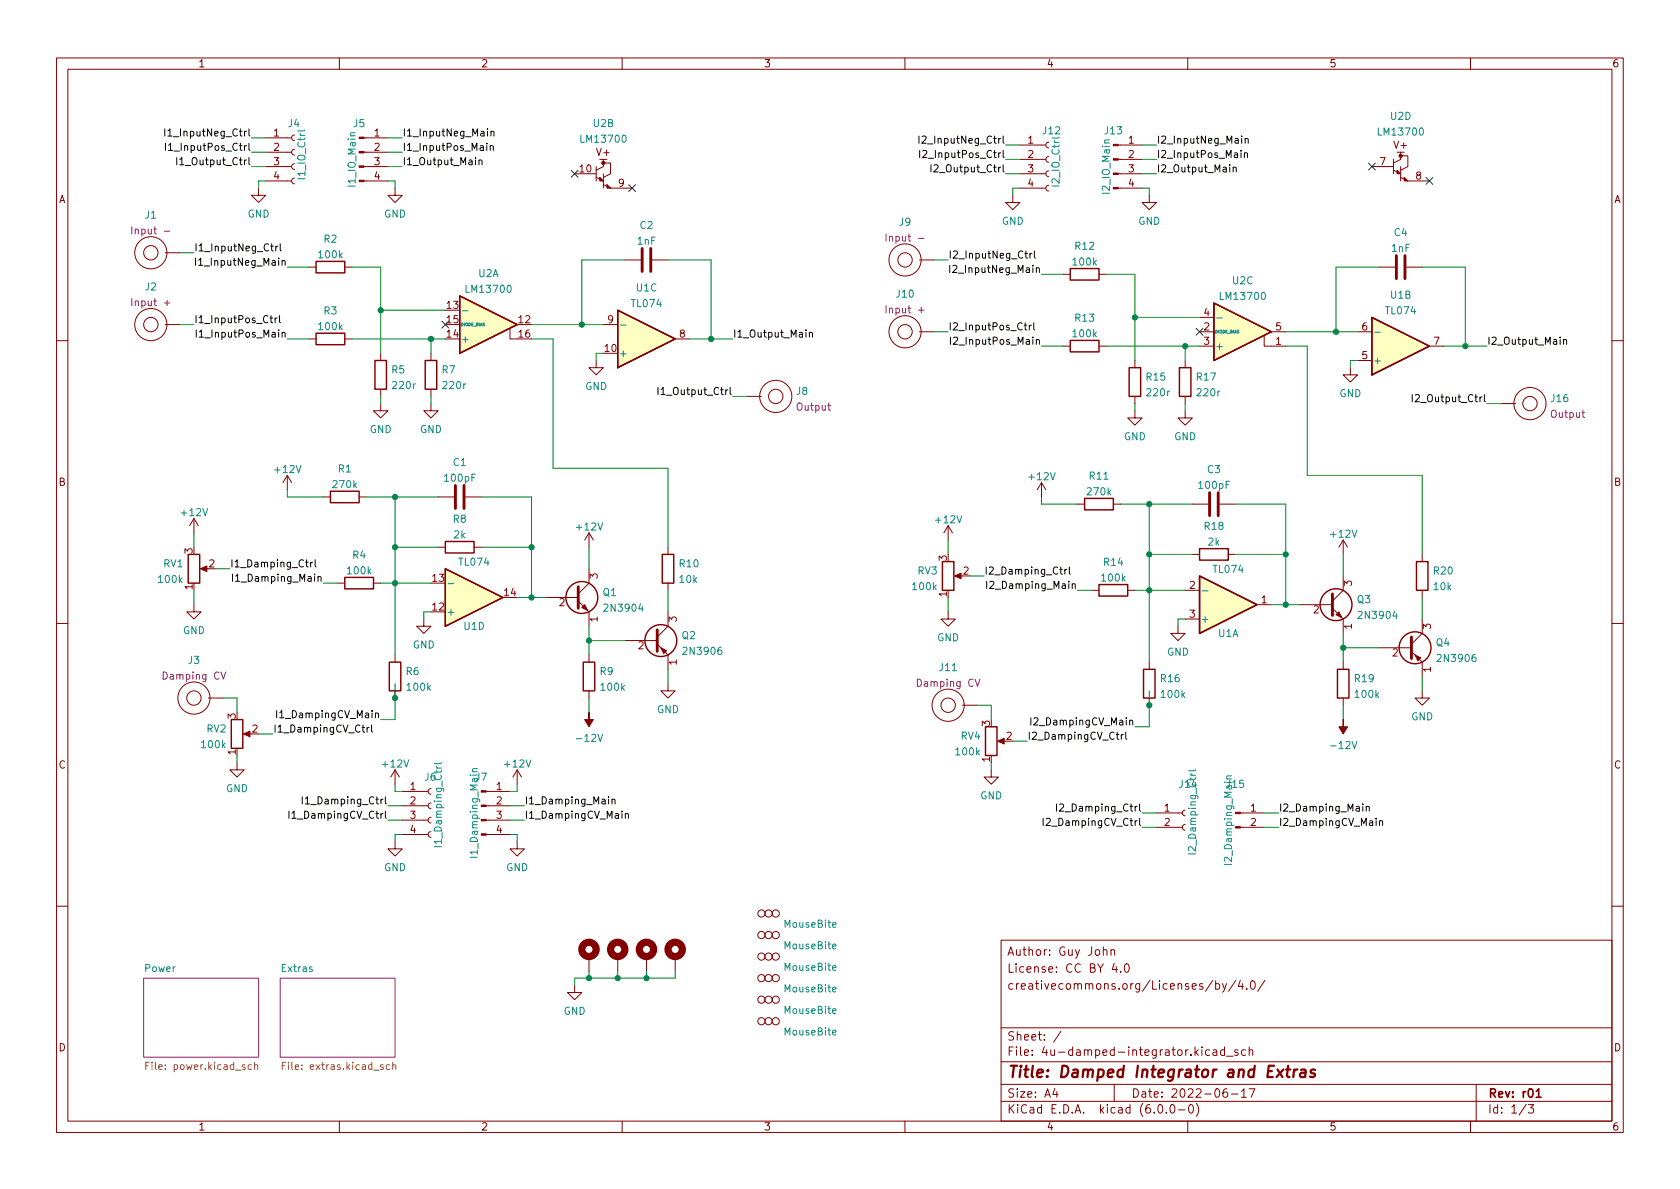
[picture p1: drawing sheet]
<svg xmlns="http://www.w3.org/2000/svg" width="297mm" height="210mm" viewBox="0 0 297 210" stroke-linecap="round" stroke-linejoin="round" font-family="sans-serif">
<g fill="none" stroke="#840000" stroke-width=".18">
<path d="M10 10.2h277v190.1h-277zM12 12.2h273v186.1h-273zM60 10.2v2M110 10.2v2M160 10.2v2M210 10.2v2M260 10.2v2M45.7 33.3v1.2h1.3l-1.3 1.3-1.3-1.3h1.3M47 26.9h4.6M47 29.5h4.6M47 32h4.6M47 24.4h4.6"/>
<path d="M52.1 31.5l-.4 .1-.1 .4 .1 .4 .4 .1M52.1 29l-.4 .1-.1 .4 .1 .3 .4 .2M52.1 26.4l-.4 .2-.1 .3 .1 .4 .4 .1M52.1 23.9l-.4 .1-.1 .4 .1 .3 .4 .2M64.4 26.9h4.2M64.4 29.5h4.2M64.4 32h4.2M64.4 24.4h4.2M69.8 33.3v1.2h1.3l-1.3 1.3-1.2-1.3h1.2M101.6 30.7h3.8M105.4 31.4l1.3 .6M105.4 29.5v2.5"/>
<path d="M106 28.2h1.3M106.7 28.2v1.3l-1.3 .6M106.7 28.8h1.2v1.9l-1.2 .7M106.7 32.6l1.2 .7h3.9M106.7 30.7v2.6M179.1 34.5v1.3h1.2l-1.2 1.3-1.3-1.3h1.3M180.3 33.3h4.6M180.3 30.7h4.6M180.3 28.2h4.6M180.3 25.6h4.6M185.4 32.8l-.3 .1-.2 .4 .2 .3 .3 .2M185.4 30.2l-.3 .2-.2 .3 .2 .4 .3 .1"/>
<path d="M185.4 27.7l-.3 .1-.2 .4 .2 .3 .3 .2M185.4 25.1l-.3 .2-.2 .3 .2 .4 .3 .2M197.7 33.3h4.2M197.7 30.7h4.2M197.7 28.2h4.2M197.7 25.6h4.2M203.2 34.5v1.3h1.3l-1.3 1.3-1.3-1.3h1.3M242.6 29.5h3.8M246.4 30.1l1.2 .6M246.4 28.2v2.5M247 26.9h1.3M247.6 26.9v1.3l-1.2 .6"/>
<path d="M247.6 27.6h1.3v1.9l-1.3 .6M247.6 31.4l1.3 .6h3.8M247.6 29.5v2.5M29.2 57.4h2.5M29.2 44.7h2.5M54.6 47.2h1.3M54.6 59.9h1.3M61 47.2h1.2M61 59.9h1.2M90.2 58v1.9h1.2M106.7 57.4h2.5M110.5 46h2.8"/>
<path d="M115.3 46h2.8M119.4 59.9h2.5M162.6 58.7h2.5M162.6 46h2.5M188 48.5h1.2M194.3 48.5h1.3M212.1 58.7h2.5M212.1 56.1h2.5M223.5 59.3v1.9h3.8M224.8 58.7h2.5M240 58.7h2.6M243.8 47.2h2.8"/>
<path d="M248.7 47.2h2.8M10 60.2h2M67.3 71.4v1.2h1.3l-1.3 1.3-1.3-1.3h1.3M67.3 62.5v1.2M67.3 68.8v1.3M76.2 71.4v1.2h1.3l-1.3 1.3-1.3-1.3h1.3M76.2 62.5v1.2M76.2 68.8v1.3M105.4 63.7v1.3h1.3l-1.3 1.3-1.3-1.3h1.3M132.1 70.1h2.5M188 61.2h1.2M194.3 61.2h1.3"/>
<path d="M200.7 72.6v1.3h1.2l-1.2 1.3-1.3-1.3h1.3M200.7 63.7v1.3M200.7 70.1v1.3M209.5 72.6v1.3h1.3l-1.3 1.3-1.2-1.3h1.2M209.5 63.7v1.3M209.5 70.1v1.3M212.1 61.2h2.5M238.8 65v1.3h1.2l-1.2 1.3-1.3-1.3h1.3M240 63.7h2.6M252.7 61.2h2.6M265.4 71.4h2.6M285 60.2h2"/>
<path d="M34.3 91.7l-.8 1.3M34.3 91.7v2.5M34.3 91.7l.8 1.3M50.8 84.1l-.8 1.2M50.8 84.1v2.5M50.8 84.1l.8 1.2M57.1 87.9h1.3M63.5 87.9h1.3M77.5 87.9h2.8M77.5 96.8h1.2M82.3 87.9h2.8M83.8 96.8h1.3"/>
<path d="M104.1 94.2v2.6M104.1 94.2l-.7 1.3M104.1 94.2l.8 1.3M118.1 96.8v1.2M167.6 93l-.7 1.2M167.6 93v2.5M167.6 93l.8 1.2M184.1 85.3l-.7 1.3M184.1 85.3v2.6M184.1 85.3l.8 1.3M190.5 89.1h1.3M196.8 89.1h1.3"/>
<path d="M210.8 89.1h2.8M210.8 98h1.3M215.6 89.1h2.8M217.2 98h1.2M237.5 95.5l-.8 1.3M237.5 95.5v2.5M237.5 95.5l.8 1.3M251.5 98v1.3M10 110.2h2M34.3 106.9v1.3h1.3l-1.3 1.3-1.3-1.3h1.3M35.8 100.6h1M59.7 103.1h1.3"/>
<path d="M66 103.1h1.3M69.8 115.8v1.3M74.9 109.5v1.2h1.3l-1.3 1.3-1.2-1.3h1.2M96.5 105.7h5.7M102.2 106.3l1.9 1.9v2.5M104.1 100.6v2.5l-1.9 1.9M104.1 115.8v1.3M110.5 113.3h5.7M116.2 113.9l1.9 1.9v2.6M118.1 108.2v2.5l-1.9 1.9M118.1 103.1v1.3M167.6 108.2v1.3h1.3l-1.3 1.2-1.2-1.2h1.2"/>
<path d="M169.2 101.8h1M193 104.4h1.3M199.4 104.4h1.3M203.2 117.1v1.3M208.3 110.7v1.3h1.2l-1.2 1.3-1.3-1.3h1.3M209.5 104.4h2.6M209.5 109.5h2.6M222.2 106.9h2.6M229.9 106.9h5.7M235.6 107.6l1.9 1.9v2.5M237.5 101.8v2.6l-1.9 1.9M237.5 117.1v1.3"/>
<path d="M243.8 114.5h5.8M249.6 115.2l1.9 1.9v2.5M251.5 104.4v1.3M251.5 109.5v2.5l-1.9 1.9M285 110.2h2M36.8 123.4h2.6M41.9 134.9v1.2h1.3l-1.3 1.3-1.3-1.3h1.3M43.4 129.8h1M69.8 122.2v1.2M69.8 136.1v2.6M69.8 136.1l-.7 1.3M69.8 136.1l.8 1.3"/>
<path d="M71.1 139.9h4.6M76.2 139.4l-.4 .2-.1 .3 .1 .4 .4 .2M86 139.9h4.2M91.4 136.1l-.7 1.3M91.4 136.1v2.6M91.4 136.1l.8 1.3M104.1 122.2v1.2M118.1 120.9v1.3h1.3l-1.3 1.2-1.3-1.2h1.3M170.2 124.7h2.5M175.3 136.1v1.3h1.2l-1.2 1.3-1.3-1.3h1.3M176.8 131.1h1M203.2 123.4v1.3"/>
<path d="M237.5 123.4v1.3M251.5 122.2v1.2h1.2l-1.2 1.3-1.3-1.3h1.3M69.8 148.8v1.3h1.3l-1.3 1.3-1.2-1.3h1.2M71.1 147.6h4.6M71.1 145h4.6M71.1 142.5h4.6M76.2 147.1l-.4 .1-.1 .4 .1 .3 .4 .2M76.2 144.5l-.4 .2-.1 .3 .1 .4 .4 .1M76.2 142l-.4 .1-.1 .4 .1 .3 .4 .2M86 147.6h4.2M86 145h4.2M86 142.5h4.2"/>
<path d="M91.4 148.8v1.3h1.3l-1.3 1.3-1.2-1.3h1.2M204.5 146.3h4.5M204.5 143.8h4.5M209.5 145.8l-.3 .1-.2 .4 .2 .4 .3 .1M209.5 143.3l-.3 .1-.2 .4 .2 .3 .3 .2M219.3 146.3h4.2M219.3 143.8h4.2M10 160.2h2M101.6 174.2v1.3h1.3l-1.3 1.3-1.3-1.3h1.3M104.1 169.2v2.5M109.2 169.2v2.5M114.3 169.2v2.5"/>
<path d="M119.4 169.2v2.5M177 166.3h108v32h-108zM195.1 168.1l.2-.2 .3 .1 .1 .9M195.1 167.4v1.5M196.4 168.1l.2-.2 .4 .1 .1 .9M196.4 167.9v1M197 170.4l-.4 1h1M197.4 170.9v1M198.1 171.8v.1M198.9 170.6l.2-.2a.81 .81 0 0 1 .6 .7 .81 .81 0 0 1-.3 .8h-.1a.81 .81 0 0 1-.4-1.3zM214.4 173.4l-1.3 1.9M214.9 174l.5-.1 .2 .3v.4l-.1 .3h-.6"/>
<path d="M214.9 173.4v1.5M216.1 173.9l.4 1M216.9 173.9l-.5 1.4-.3 .1M218.5 173.4l-1.3 1.9M219.3 173.4l-.4 1h1M219.6 173.9v1M220.4 174.8v.1M221.2 173.6l.2-.2a.81 .81 0 0 1 .6 .7 .81 .81 0 0 1-.3 .8h-.1a.81 .81 0 0 1-.4-1.3zM223.6 173.4l-1.2 1.9M285 160.2h2M60 198.3v2M110 198.3v2"/>
<path d="M160 198.3v2M177 194.8h108M177 191.8h108M177 187.8h108M177 181.8h108M186.5 192.5l-.4 1h1M186.9 193v1M187.6 182.4l-1.3 1.9M197 191.8v3M204.9 195.4l.2-.1a.81 .81 0 0 1 .6 .7 .81 .81 0 0 1-.3 .8h-.2a.81 .81 0 0 1-.6-.6 .81 .81 0 0 1 .3-.8zM206.2 196.7v.1M207.1 195.4l.1-.1a.81 .81 0 0 1 .6 .7 .81 .81 0 0 1-.3 .8h-.1a.81 .81 0 0 1-.6-.6 .81 .81 0 0 1 .3-.8z"/>
<path d="M208.4 196.3h1.1M210 198.3v2M210.4 195.4l.1-.1a.81 .81 0 0 1 .6 .7 .81 .81 0 0 1-.3 .8h-.2a.81 .81 0 0 1-.5-.6 .81 .81 0 0 1 .3-.8zM211.5 195.1a1.72 1.72 0 0 1 0 2.3M213.9 185.7l-.5-.1-.3 .3v.4l.2 .3h.6M214.5 185.7h.6v.9M215.1 186l-.5 .1a.29 .29 0 0 0-.2 .2 .29 .29 0 0 0 .2 .3h.5M216.5 185.7l-.4-.1-.3 .3v.4l.1 .3h.6M216.5 185.1v1.5M216.9 186.8h1.1M216.9 192.5a.59 .59 0 0 0-.7 .7v.5l.2 .3h.4l.2-.1 .1-.5-.2-.2-.4-.1-.3 .3M217.7 193.5h1.2"/>
<path d="M218.9 185.7l-.4-.1-.2 .2 .1 .3 .5 .1v.4h-.6M219.5 193l.4-.5v1.5M219.5 194h.9M220.2 185.7l-.4-.1-.3 .3v.4l.1 .3h.6M220.9 192.5h1l-.7 1.5M220.9 185.8l.2-.2 .3 .1 .1 .9M220.9 185.1v1.5M260 198.3v2M261 191.8v6.5M269.9 195.3l-1.3 1.9M270.2 195.3h1l-.6 .6 .5 .1v.7l-.2 .1h-.5l-.2-.1"/>
<circle cx="26.7" cy="44.7" r="2.84"/>
<circle cx="26.7" cy="57.4" r="2.84"/>
<circle cx="26.7" cy="44.7" r="1.27"/>
<circle cx="26.7" cy="57.4" r="1.27"/>
<circle cx="160" cy="46" r="2.84"/>
<circle cx="160" cy="58.7" r="2.84"/>
<circle cx="160" cy="46" r="1.27"/>
<circle cx="160" cy="58.7" r="1.27"/>
<circle cx="137.2" cy="70.1" r="2.84"/>
<circle cx="137.2" cy="70.1" r="1.27"/>
<circle cx="270.5" cy="71.4" r="2.84"/>
<circle cx="270.5" cy="71.4" r="1.27"/>
<circle cx="34.3" cy="123.4" r="2.84"/>
<circle cx="34.3" cy="123.4" r="1.27"/>
<circle cx="167.6" cy="124.7" r="2.84"/>
<circle cx="167.6" cy="124.7" r="1.27"/>
<circle cx="134.6" cy="161.5" r=".63"/>
<circle cx="134.6" cy="165.3" r=".63"/>
<circle cx="134.6" cy="173" r=".63"/>
<circle cx="134.6" cy="176.8" r=".63"/>
<circle cx="134.6" cy="169.2" r=".63"/>
<circle cx="135.9" cy="161.5" r=".63"/>
<circle cx="135.9" cy="173" r=".63"/>
<circle cx="135.9" cy="169.2" r=".63"/>
<circle cx="135.9" cy="176.8" r=".63"/>
<circle cx="135.9" cy="165.3" r=".63"/>
<circle cx="137.2" cy="161.5" r=".63"/>
<circle cx="137.2" cy="169.2" r=".63"/>
<circle cx="137.2" cy="173" r=".63"/>
<circle cx="137.2" cy="165.3" r=".63"/>
<circle cx="137.2" cy="176.8" r=".63"/>
<circle cx="134.6" cy="180.6" r=".63"/>
<circle cx="135.9" cy="180.6" r=".63"/>
<circle cx="137.2" cy="180.6" r=".63"/>
</g>
<path d="M271.6 193l.5-.5v1.5M271.6 194h.9" fill="none" stroke="#840000" stroke-width=".3"/>
<path d="M225.9 189.1l.9 1.4M226.9 189.1l-1.2 1.4M227.4 189.1h.8M227.8 188.5l-.3 1.7 .1 .2 .4 .1M228.8 189.1l-.1 1.4M229.4 189.1l-.4 .1-.2 .3M230 189.2l.3-.1 .5 .1v1.3M230.9 189.6l-.7 .1a.4 .4 0 0 0-.4 .3 .4 .4 0 0 0 .3 .5l.7-.1M232.5 189.2a.49 .49 0 0 0-.8 .3l.1 .2 .6 .2 .1 .2-.1 .3-.2 .1-.6-.1" fill="none" stroke="#840000" stroke-width=".4"/>
<g fill="#fff" stroke="#fff" stroke-width=".18">
<path d="M25.4 173h20.3v13.9h-20.3z"/>
<path d="M49.5 173h20.3v13.9h-20.3z"/>
</g>
<path d="M23.3 40.1v1.3M29.1 53.6h.9M29.1 40.9h.9M156.7 41.4v1.2M162.4 42.1h1M162.4 54.8h1M279.7 73h.5M279.9 72.5v1.1l.3 .2M39.1 118.8l.4 1.3 .4-1.3M172.4 120.1l.4 1.3 .5-1.3M25.4 173h20.3v13.9h-20.3zM49.5 173h20.3v13.9h-20.3z" fill="none" stroke="#840084" stroke-width=".18"/>
<path d="M25.8 188.5h.4M26.4 187.8h-.6v1.3M44.5 188.3h-.4l-.2 .2 .1 .6h.5M45 188.4l.2-.1h.3l.1 .8M45 187.8v1.3M49.9 188.5h.4M50.5 187.8h-.6v1.3M68.9 188.3h-.4l-.2 .2 .1 .6h.5M69.4 188.4l.2-.1h.3l.1 .8M69.4 187.8v1.3" fill="none" stroke="#848400" stroke-width=".18"/>
<g fill="#840000" stroke="#840000" stroke-width=".18">
<path d="M35.4 100.6l1.2-.5v1z"/>
<path d="M247 30.1l.6 .6h-.6z"/>
<path d="M248.3 31.4l.6 .6h-.6z"/>
<path d="M102.9 107.4l.5-.5 .5 1z"/>
<path d="M104.1 126v1.2h.8l-.8 1.3-.7-1.3h.7z"/>
<path d="M176.4 131.1l1.1-.5v1z"/>
<path d="M116.8 114.5l1.1 .6-.6 .5z"/>
<path d="M106 31.4l.7 .6h-.7z"/>
<path d="M107.3 32.6l.6 .7h-.6z"/>
<path d="M196.8 33.1h.9v.3h-.9z"/>
<path d="M196.8 30.6h.9v.3h-.9z"/>
<path d="M196.8 28.1h.9v.2h-.9z"/>
<path d="M196.8 25.5h.9v.3h-.9z"/>
<path d="M168.8 101.8l1.1-.5v1.1z"/>
<path d="M236.2 108.7l.5-.5 .5 1z"/>
<path d="M63.5 31.9h.9v.2h-.9z"/>
<path d="M63.5 29.3h.9v.3h-.9z"/>
<path d="M63.5 26.8h.9v.2h-.9z"/>
<path d="M63.5 24.3h.9v.2h-.9z"/>
<path d="M237.5 127.2v1.3h.8l-.8 1.3-.8-1.3h.8z"/>
<path d="M250.2 115.8l1 .5-.5 .5z"/>
<path d="M85.1 147.4h.9v.3h-.9z"/>
<path d="M85.1 144.9h.9v.3h-.9z"/>
<path d="M85.1 142.4h.9v.2h-.9z"/>
<path d="M85.1 139.8h.9v.3h-.9z"/>
<path d="M43.1 129.8l1.1-.5v1z"/>
<path d="M218.4 146.2h.9v.2h-.9z"/>
<path d="M218.4 143.6h.9v.3h-.9z"/>
</g>
<g fill="none" stroke="#840000" stroke-width=".25">
<path d="M55.9 58.9h5.1v2.1h-5.1zM55.9 46.2h5.1v2.1h-5.1zM81.3 52.3l10.1 5.1-10.1 5.1zM109.2 54.9l10.2 5-10.2 5.1zM189.2 47.5h5.1v2h-5.1zM214.6 53.6l10.2 5.1-10.2 5zM242.6 56.1l10.1 5.1-10.1 5.1zM66.3 63.7h2v5.1h-2zM75.2 63.7h2v5.1h-2zM189.2 60.2h5.1v2h-5.1zM199.6 65h2.1v5.1h-2.1zM208.5 65h2.1v5.1h-2.1z"/>
<path d="M33.3 98h2v5.1h-2zM58.4 86.9h5.1v2h-5.1zM78.7 95.8h5.1v2h-5.1zM117.1 98h2v5.1h-2zM166.6 99.3h2.1v5.1h-2.1zM191.8 88.1h5v2.1h-5zM212.1 97h5.1v2.1h-5.1zM250.4 99.3h2.1v5.1h-2.1zM61 102.1h5v2h-5zM68.8 117.1h2.1v5.1h-2.1zM78.7 100.6l10.2 5.1-10.2 5zM103.1 117.1h2.1v5.1h-2.1z"/>
<path d="M194.3 103.4h5.1v2h-5.1zM202.2 118.4h2v5h-2zM212.1 101.8l10.1 5.1-10.1 5.1zM236.5 118.4h2v5h-2zM40.9 127.2h2v5.1h-2zM174.2 128.5h2.1v5.1h-2.1z"/>
<circle cx="102.9" cy="105.7" r="2.82"/>
<circle cx="116.8" cy="113.3" r="2.82"/>
<circle cx="236.2" cy="106.9" r="2.82"/>
<circle cx="250.2" cy="114.5" r="2.82"/>
</g>
<g fill="#840000" stroke="#840000" stroke-width=".25">
<circle cx="247.6" cy="27.6" r=".25"/>
<circle cx="106.7" cy="28.8" r=".25"/>
</g>
<path d="M113.5 43.9v4.1M115.1 43.9v4.1M246.9 45.2v4.1M248.4 45.2v4.1M80.5 85.8v4.1M82 85.8v4.1M213.9 87.1v4.1M215.4 87.1v4.1M102.2 103.8v3.8M116.2 111.4v3.8M235.6 105v3.8M249.6 112.6v3.9" fill="none" stroke="#840000" stroke-width=".51"/>
<g fill="#ffffc2" stroke="#ffffc2" stroke-width=".18">
<path d="M242.6 56.1l10.1 5.1-10.1 5.1z"/>
<path d="M214.6 53.6l10.2 5.1-10.2 5z"/>
<path d="M81.3 52.3l10.1 5.1-10.1 5.1z"/>
<path d="M212.1 101.8l10.1 5.1-10.1 5.1z"/>
<path d="M109.2 54.9l10.2 5-10.2 5.1z"/>
<path d="M78.7 100.6l10.2 5.1-10.2 5z"/>
</g>
<g fill="none" stroke="#008484" stroke-width=".18">
<path d="M53.9 23l-.2 .1h-1.1M187.3 24.2l-.2 .2h-1.1M81.8 54.9h1M109.7 57.5h1M215.1 56.2h1M243.1 58.8h.9M79.2 103.2h1M212.6 104.5h1M77.2 135.5l.2 .3M78 134.8l-.1 .2h-1.1M84.4 135.9l-.8 .1-.1 .3 .2 .2M210.5 136.7l.3 .4"/>
<path d="M211.4 136.1l-.2 .2h-1.1M217.7 137.2l-.7 .1-.1 .3 .1 .1M147.2 163.6l.6-.2v-.2l-.4-.1-.2 .2 .1 .6h.5M147.2 171.2l.6-.1v-.3h-.4l-.2 .1 .1 .6h.5M147.2 178.8l.6-.1v-.3h-.4l-.2 .2 .1 .6h.5M147.2 175l.6-.1v-.3h-.4l-.2 .1 .1 .6h.5M147.2 167.4l.6-.2v-.2l-.4-.1-.2 .2 .1 .6h.5M147.2 182.6l.6-.1v-.3h-.4l-.2 .2 .1 .6h.5"/>
</g>
<g fill="none" stroke="#840000" stroke-width="1.3">
<circle cx="104.1" cy="167.9" r="1.27"/>
<circle cx="109.2" cy="167.9" r="1.27"/>
<circle cx="114.3" cy="167.9" r="1.27"/>
<circle cx="119.4" cy="167.9" r="1.27"/>
</g>
<g fill="none" stroke="#000" stroke-width=".18">
<path d="M29.1 22.8v1.3M29.3 25.3v1.3M29.7 23.2l.3-.4v1.3M29.7 24.1h.7M29.8 25.7l.4-.4v1.3M29.8 26.6h.7M31.3 27.9v1.2M44 27.9v1.1l.2 .1M44 22.8v1.1l.2 .2M44 25.3v1.1l.2 .2M84.7 28.4l.2-.1 .3 .1v.7M84.7 28.3v.8"/>
<path d="M86.1 25.3v.1M86.1 25.8v.8M86.2 22.8v.1M86.2 23.2v.9M86.7 25.9l.2-.1h.3v.8M86.7 25.8v.8M86.8 23.3l.2-.1 .3 .1v.8M86.8 23.2v.9M162.5 24.1v1.2M162.6 26.6v1.3M163 24.2l.5-.1 .3 .3-.8 .9h.8M163.1 26.7l.5-.1 .3 .4-.8 .9h.8"/>
<path d="M164.6 29.1v1.3M177.4 26.6v1.1l.1 .2M177.4 24.1v1l.1 .2M177.4 29.1v1.1l.1 .2M218 29.7l.2-.1h.3l.1 .8M218 29.6v.8M219.4 26.6v.1M219.4 27v.9M219.5 24.1v.1M219.5 24.5v.8M220 27.1l.2-.1 .3 .1 .1 .8M220 27v.9"/>
<path d="M220.1 24.6l.2-.1h.3l.1 .8M220.1 24.5v.8M34.6 45.6v1.3M34.7 58.3v1.3M35.1 46l.4-.4v1.3M35.1 46.9h.7M35.2 58.7l.4-.4v1.3M35.2 59.6h.8M47.7 56.2h.5M47.9 43.5h.4M47.9 55.8v1.1l.3 .2M48 43.1v1.1l.3 .2"/>
<path d="M48.6 56.2v.9M48.8 43.5v.9M49 56.2l-.4 .3M49.1 43.5l-.3 .3M49.4 55.8v1.1l.2 .2M49.5 43.1v1.1l.2 .2M143.1 58.9l.2-.1h.3v.8M143.1 58.8v.8M167.9 46.9v1.3M168 59.6v1.3M168.5 47l.5-.1 .2 .4-.8 .9h.8M168.6 59.7l.5-.1 .2 .4-.8 .9h.8"/>
<path d="M181.1 57.5h.5M181.2 44.8h.5M181.3 57.1v1.1l.3 .1M181.4 44.4v1.1l.3 .1M182 57.5v.8M182.1 44.8v.8M182.4 57.5l-.4 .2M182.5 44.8l-.4 .2M182.8 57.1v1.1l.2 .1M182.9 44.4v1.1l.2 .1M116.3 68.5v1.3M129.1 68.5v1.1l.2 .2"/>
<path d="M249.7 69.8v1.2M262.5 69.8v1.1l.1 .1M276.5 60.2l.1-.2 .3 .1 .1 .8M276.5 60v.9M54 99.4h.5M54.2 99v1.1l.3 .2M54.9 99.4v.9M55.3 99.4l-.4 .3M55.7 99v1.1l.2 .2M41.1 101.5v1.3M41.7 101.9l.3-.4v1.3M41.7 102.8h.7"/>
<path d="M174.5 102.8v1.3M175 102.9l.5-.1 .2 .4-.8 .9h.8M187.4 100.7h.5M187.6 100.3v1l.3 .2M188.3 100.7v.8M188.6 100.7l-.3 .2M189.1 100.3v1l.1 .2M48.9 125.7v1.2M64.9 128.6v.9M65.3 128.6l-.4 .3M65.7 128.2v1.1l.2 .2M182.3 126.9v1.3"/>
<path d="M198.3 129.9v.8M198.6 129.9l-.3 .2M199 129.5v1.1l.2 .1M51.1 143.4v1.3M53.4 140.9v1.3M54 141.3l.4-.4v1.3M54 142.2h.7M68.1 140.9v1.1l.2 .2M68.1 143.4v1.1l.2 .2M107.6 140.9v.1M107.6 141.3v.9M108.2 141.4l.2-.1 .3 .1 .1 .8"/>
<path d="M108.2 141.3v.9M110.6 144l.1-.1h.4v.8M110.6 143.9v.8M184.4 144.7v1.3M185 144.8l.5-.1 .2 .4-.8 .9h.8M186.8 142.2v1.2M187.3 142.3l.5-.1 .3 .3-.8 .9h.8M201.5 142.2v1.1l.2 .1M201.5 144.7v1.1l.2 .2M241 142.2v.1M241 142.6v.8M241.6 142.7l.1-.1 .3 .1 .1 .7"/>
<path d="M241.6 142.6v.8M243.9 145.3l.2-.2 .3 .1 .1 .8M243.9 145.1v.9"/>
</g>
<g fill="none" stroke="#008400" stroke-width=".18">
<path d="M44.4 24.4h2.6M44.4 26.9h2.6M44.4 29.5h2.6M47 32h-1.3v1.3M68.6 32h1.2v1.3M68.6 24.4h2.5M68.6 26.9h2.5M68.6 29.5h2.5M177.8 28.2h2.5M177.8 30.7h2.5M177.8 25.6h2.5M180.3 33.3h-1.2v1.2"/>
<path d="M201.9 28.2h2.6M201.9 30.7h2.6M201.9 33.3h1.3v1.2M201.9 25.6h2.6M31.7 57.4h2.6M31.7 44.7h2.6M50.8 47.2h3.8M50.8 59.9h3.8M62.2 47.2h5.1v15.3M62.2 59.9h16.5M67.3 54.9h11.4M76.2 59.9v2.6"/>
<path d="M94 59.9h3.8v22.9h20.3v14M94 57.4h12.7M110.5 46h-7.6v11.4M118.1 46h7.6v13.9M121.9 59.9h7.6M165.1 58.7h2.5M165.1 46h2.5M184.1 48.5h3.9M195.6 48.5h5.1v15.2M200.7 56.1h11.4M227.3 58.7h12.7M243.8 47.2h-7.6v11.5"/>
<path d="M251.5 47.2h7.6v14M67.3 70.1v1.3M76.2 70.1v1.3M106.7 62.5h-1.3v1.2M129.5 70.1h2.6M184.1 61.2h3.9M195.6 61.2h16.5M200.7 71.4v1.2M209.5 61.2v2.5M209.5 71.4v1.2M227.3 61.2h3.8v22.9h20.4v13.9M240 63.7h-1.2v1.3"/>
<path d="M255.3 61.2h7.6M262.9 71.4h2.5M34.3 94.2v2.6M50.8 86.6v1.3h6.3M64.8 87.9h12.7M69.8 96.8h7.7M69.8 87.9v27.9M85.1 87.9h8.9v17.8M85.1 96.8h8.9M104.1 96.8v3.8M167.6 95.5v2.5M184.1 87.9v1.2h6.4"/>
<path d="M198.1 89.1h12.7M203.2 89.1v28M203.2 98h7.6M218.4 98h8.9M218.4 89.1h8.9v17.8M237.5 98v3.8M34.3 104.4v2.5M38.1 100.6h2.5M57.1 103.1h2.6M67.3 103.1h8.9M76.2 108.2h-1.3v1.3M91.4 105.7h5.1"/>
<path d="M104.1 110.7v5.1M104.1 113.3h6.4M118.1 104.4v3.8M118.1 118.4v2.5M167.6 105.7v2.5M171.4 101.8h2.6M190.5 104.4h2.5M200.7 104.4h8.8M209.5 109.5h-1.2v1.2M224.8 106.9h5.1M237.5 112v5.1M237.5 114.5h6.3"/>
<path d="M251.5 105.7v3.8M251.5 119.6v2.6M39.4 123.4h2.5v2.6M41.9 133.6v1.3M45.7 129.8h2.6M69.8 120.9v6.3h-2.5M69.8 138.7v1.2h1.3M91.4 138.7v1.2h-1.2M104.1 123.4v2.6M172.7 124.7h2.6v2.5M175.3 134.9v1.2M179.1 131.1h2.5"/>
<path d="M203.2 122.2v6.3h-2.5M237.5 124.7v2.5M68.6 145h2.5M68.6 142.5h2.5M71.1 147.6h-1.3v1.2M90.2 145h2.5M90.2 142.5h2.5M90.2 147.6h1.2v1.2M201.9 143.8h2.6M201.9 146.3h2.6M223.5 143.8h2.6M223.5 146.3h2.6"/>
<path d="M104.1 171.7v1.3M109.2 171.7v1.3M114.3 171.7v1.3M119.4 171.7v1.3h-17.8v1.2"/>
</g>
<path d="M101 30.1l1.2 1.2M102.2 30.1l-1.2 1.2M111.2 32.7l1.2 1.2M112.4 32.7l-1.2 1.2M242 28.8l1.2 1.3M243.2 28.8l-1.2 1.3M252.1 31.4l1.2 1.2M253.3 31.4l-1.2 1.2M78.1 56.8l1.2 1.2M79.3 56.8l-1.2 1.2M211.5 58.1l1.2 1.2M212.7 58.1l-1.2 1.2" fill="none" stroke="#000084" stroke-width=".18"/>
<g fill="#008400" stroke="#008400" stroke-width=".18">
<circle cx="236.2" cy="58.7" r=".46"/>
<circle cx="259.1" cy="61.2" r=".46"/>
<circle cx="203.2" cy="98" r=".46"/>
<circle cx="203.2" cy="89.1" r=".46"/>
<circle cx="203.2" cy="104.4" r=".46"/>
<circle cx="203.2" cy="124.7" r=".46"/>
<circle cx="227.3" cy="106.9" r=".46"/>
<circle cx="227.3" cy="98" r=".46"/>
<circle cx="209.5" cy="61.2" r=".46"/>
<circle cx="237.5" cy="114.5" r=".46"/>
<circle cx="200.7" cy="56.1" r=".46"/>
<circle cx="104.1" cy="113.3" r=".46"/>
<circle cx="94" cy="105.7" r=".46"/>
<circle cx="69.8" cy="96.8" r=".46"/>
<circle cx="94" cy="96.8" r=".46"/>
<circle cx="125.7" cy="59.9" r=".46"/>
<circle cx="102.9" cy="57.4" r=".46"/>
<circle cx="69.8" cy="123.4" r=".46"/>
<circle cx="76.2" cy="59.9" r=".46"/>
<circle cx="67.3" cy="54.9" r=".46"/>
<circle cx="109.2" cy="173" r=".46"/>
<circle cx="114.3" cy="173" r=".46"/>
<circle cx="104.1" cy="173" r=".46"/>
<circle cx="69.8" cy="103.1" r=".46"/>
<circle cx="69.8" cy="87.9" r=".46"/>
</g>
<text font-size="2.8" fill="#840000" x="178" y="190.6">Title: Damped Integrator and Extras</text>
<g font-size="2.1" fill="#840000">
<text x="178" y="172">License: CC BY 4.0</text>
<text x="178" y="169">Author: Guy John</text>
<text x="178" y="175">creativecommons.org/Licenses/by/4.0/</text>
<text x="178" y="184">Sheet: /</text>
<text x="178" y="186.7">File: 4u-damped-integrator.kicad_sch</text>
<text x="178" y="196.9">KiCad E.D.A. kicad (6.0.0-0)</text>
<text x="178" y="194.1">Size: A4</text>
<text x="200" y="194.1">Date: 2022-06-17</text>
<text x="263" y="194.1">Rev: r01</text>
<text x="263" y="196.9">Id: 1/3</text>
</g>
<g font-size="1.8" fill="#840000">
<text x="35" y="11.9">1</text>
<text x="85" y="11.9">2</text>
<text x="135" y="11.9">3</text>
<text x="185" y="11.9">4</text>
<text x="235" y="11.9">5</text>
<text x="285" y="11.9">6</text>
<text x="48.4" y="24.1">1</text>
<text x="48.4" y="26.7">2</text>
<text x="48.4" y="29.2">3</text>
<text x="66.2" y="24.1">1</text>
<text x="66.2" y="26.7">2</text>
<text x="66.2" y="29.2">3</text>
<text x="105.6" y="27.6">V+</text>
<text x="181.8" y="25.4">1</text>
<text x="181.8" y="27.9">2</text>
<text x="199.5" y="25.4">1</text>
<text x="199.5" y="27.9">2</text>
<text x="244" y="29.2">7</text>
<text x="246.5" y="26.3">V+</text>
<text x="10.3" y="35.9">A</text>
<text x="48.4" y="31.7">4</text>
<text x="66.2" y="31.7">4</text>
<text x="102.5" y="30.5">10</text>
<text x="109.4" y="33">9</text>
<text x="181.8" y="30.5">3</text>
<text x="181.8" y="33">4</text>
<text x="199.5" y="30.5">3</text>
<text x="199.5" y="33">4</text>
<text x="250.3" y="31.7">8</text>
<text x="285.3" y="35.9">A</text>
<text x="79" y="54.6">13</text>
<text x="79" y="59.7">14</text>
<text x="79" y="57.1">15</text>
<text x="91.7" y="57.1">12</text>
<text x="91.7" y="59.7">16</text>
<text x="107.5" y="57.1">9</text>
<text x="120.2" y="59.7">8</text>
<text x="212.9" y="58.4">2</text>
<text x="212.9" y="55.9">4</text>
<text x="225.6" y="58.4">5</text>
<text x="240.8" y="58.4">6</text>
<text x="107" y="62.2">10</text>
<text x="212.9" y="61">3</text>
<text x="225.6" y="61">1</text>
<text x="240.8" y="63.5">5</text>
<text x="253.5" y="61">7</text>
<text x="10.3" y="85.9">B</text>
<text x="285.3" y="85.9">B</text>
<text x="34" y="97.9" transform="rotate(-90 34 97.9)">3</text>
<text x="37" y="100.3">2</text>
<text x="167.4" y="99.2" transform="rotate(-90 167.4 99.2)">3</text>
<text x="170.3" y="101.6">2</text>
<text x="34" y="104.2" transform="rotate(-90 34 104.2)">1</text>
<text x="76.5" y="107.9">12</text>
<text x="76.5" y="102.9">13</text>
<text x="89.2" y="105.4">14</text>
<text x="98.9" y="107.2">2</text>
<text x="105.7" y="102.3" transform="rotate(-90 105.7 102.3)">3</text>
<text x="167.4" y="105.5" transform="rotate(-90 167.4 105.5)">1</text>
<text x="210.3" y="104.1">2</text>
<text x="223" y="106.7">1</text>
<text x="239" y="103.6" transform="rotate(-90 239 103.6)">3</text>
<text x="105.7" y="110" transform="rotate(-90 105.7 110)">1</text>
<text x="119.6" y="110" transform="rotate(-90 119.6 110)">3</text>
<text x="210.3" y="109.2">3</text>
<text x="232.2" y="108.5">2</text>
<text x="239" y="111.2" transform="rotate(-90 239 111.2)">1</text>
<text x="253" y="111.2" transform="rotate(-90 253 111.2)">3</text>
<text x="112.9" y="114.8">2</text>
<text x="119.6" y="117.6" transform="rotate(-90 119.6 117.6)">1</text>
<text x="246.2" y="116.1">2</text>
<text x="253" y="118.9" transform="rotate(-90 253 118.9)">1</text>
<text x="41.7" y="127.1" transform="rotate(-90 41.7 127.1)">3</text>
<text x="44.6" y="129.5">2</text>
<text x="175" y="128.4" transform="rotate(-90 175 128.4)">3</text>
<text x="177.9" y="130.8">2</text>
<text x="10.3" y="135.9">C</text>
<text x="41.7" y="133.5" transform="rotate(-90 41.7 133.5)">1</text>
<text x="175" y="134.7" transform="rotate(-90 175 134.7)">1</text>
<text x="285.3" y="135.9">C</text>
<text x="72.5" y="139.7">1</text>
<text x="72.5" y="142.2">2</text>
<text x="87.8" y="139.7">1</text>
<text x="87.8" y="142.2">2</text>
<text x="205.9" y="143.5">1</text>
<text x="221.1" y="143.5">1</text>
<text x="72.5" y="144.8">3</text>
<text x="72.5" y="147.3">4</text>
<text x="87.8" y="144.8">3</text>
<text x="87.8" y="147.3">4</text>
<text x="205.9" y="146">2</text>
<text x="221.1" y="146">2</text>
<text x="10.3" y="185.9">D</text>
<text x="285.3" y="185.9">D</text>
<text x="35" y="199.9">1</text>
<text x="85" y="199.9">2</text>
<text x="135" y="199.9">3</text>
<text x="185" y="199.9">4</text>
<text x="235" y="199.9">5</text>
<text x="285" y="199.9">6</text>
</g>
<g font-size="1.8" fill="#008484">
<text x="51" y="22.5">J4</text>
<text x="62.5" y="22.5">J5</text>
<text x="104.9" y="22.5">U2B</text>
<text x="184.4" y="23.7">J12</text>
<text x="195.4" y="23.7">J13</text>
<text x="243.9" y="24">LM13700</text>
<text x="245.9" y="21.2">U2D</text>
<text x="102.9" y="25.2">LM13700</text>
<text x="54" y="31.5" transform="rotate(-90 54 31.5)">I1_IO_Ctrl</text>
<text x="62.9" y="32.9" transform="rotate(-90 62.9 32.9)">I1_IO_Main</text>
<text x="187.3" y="32.8" transform="rotate(-90 187.3 32.8)">I2_IO_Ctrl</text>
<text x="196.2" y="34.1" transform="rotate(-90 196.2 34.1)">I2_IO_Main</text>
<text x="25.7" y="38.6">J1</text>
<text x="43.8" y="38.5">GND</text>
<text x="67.9" y="38.5">GND</text>
<text x="113.2" y="40.5">C2</text>
<text x="159" y="39.9">J9</text>
<text x="177.1" y="39.7">GND</text>
<text x="201.2" y="39.7">GND</text>
<text x="246.5" y="41.7">C4</text>
<text x="56.5" y="45.7">100k</text>
<text x="57.3" y="42.9">R2</text>
<text x="112.7" y="43.3">1nF</text>
<text x="189.8" y="46.9">100k</text>
<text x="190.1" y="44.2">R12</text>
<text x="246.1" y="44.5">1nF</text>
<text x="25.7" y="51.3">J2</text>
<text x="82.6" y="51.8">LM13700</text>
<text x="84.6" y="49">U2A</text>
<text x="112.5" y="51.5">U1C</text>
<text x="158.5" y="52.6">J10</text>
<text x="216" y="53">LM13700</text>
<text x="217.9" y="50.3">U2C</text>
<text x="245.9" y="52.8">U1B</text>
<text x="56.5" y="58.4">100k</text>
<text x="57.3" y="55.6">R3</text>
<text x="111.7" y="54.3">TL074</text>
<text x="189.8" y="59.6">100k</text>
<text x="190.1" y="56.9">R13</text>
<text x="245.1" y="55.6">TL074</text>
<text x="81.4" y="60.6">+</text>
<text x="109.3" y="63.1">+</text>
<text x="214.8" y="61.8">+</text>
<text x="242.7" y="64.4">+</text>
<text x="69.3" y="66">R5</text>
<text x="69.6" y="68.8">220r</text>
<text x="78.2" y="66">R7</text>
<text x="78.4" y="68.8">220r</text>
<text x="103.4" y="68.9">GND</text>
<text x="140.8" y="69.8">J8</text>
<text x="202.7" y="67.3">R15</text>
<text x="202.9" y="70.1">220r</text>
<text x="211.6" y="67.3">R17</text>
<text x="211.8" y="70.1">220r</text>
<text x="236.8" y="70.2">GND</text>
<text x="274.3" y="71.1">J16</text>
<text x="65.3" y="76.6">GND</text>
<text x="74.2" y="76.6">GND</text>
<text x="198.7" y="77.8">GND</text>
<text x="207.6" y="77.8">GND</text>
<text x="48.7" y="83.6">+12V</text>
<text x="59.8" y="83.5">R1</text>
<text x="80.1" y="82.4">C1</text>
<text x="213.5" y="83.7">C3</text>
<text x="59" y="86.3">270k</text>
<text x="78.7" y="85.2">100pF</text>
<text x="182.1" y="84.9">+12V</text>
<text x="192.3" y="87.6">270k</text>
<text x="192.7" y="84.8">R11</text>
<text x="212.1" y="86.4">100pF</text>
<text x="32.2" y="91.3">+12V</text>
<text x="80.1" y="92.4">R8</text>
<text x="80.3" y="95.2">2k</text>
<text x="102.1" y="93.8">+12V</text>
<text x="165.6" y="92.5">+12V</text>
<text x="213" y="93.7">R18</text>
<text x="235.4" y="95.1">+12V</text>
<text x="28.9" y="100.3">RV1</text>
<text x="61.5" y="101.5">100k</text>
<text x="62.4" y="98.8">R4</text>
<text x="81.3" y="100">TL074</text>
<text x="120.2" y="100.3">R10</text>
<text x="162.3" y="101.6">RV3</text>
<text x="195.2" y="100">R14</text>
<text x="213.6" y="96.5">2k</text>
<text x="214.6" y="101.3">TL074</text>
<text x="253.5" y="101.6">R20</text>
<text x="28.1" y="103.1">100k</text>
<text x="106.6" y="105.4">Q1</text>
<text x="120.2" y="103.1">10k</text>
<text x="161.5" y="104.3">100k</text>
<text x="194.9" y="102.8">100k</text>
<text x="240" y="106.7">Q3</text>
<text x="253.6" y="104.3">10k</text>
<text x="32.3" y="112.1">GND</text>
<text x="78.9" y="108.8">+</text>
<text x="82.1" y="111.4">U1D</text>
<text x="107.1" y="108.2">2N3904</text>
<text x="120.6" y="113">Q2</text>
<text x="165.7" y="113.4">GND</text>
<text x="212.2" y="110.1">+</text>
<text x="215.4" y="112.6">U1A</text>
<text x="240.5" y="109.4">2N3904</text>
<text x="33.3" y="117.4">J3</text>
<text x="71.8" y="119.4">R6</text>
<text x="73" y="114.7">GND</text>
<text x="106.1" y="119.4">R9</text>
<text x="121.1" y="115.8">2N3906</text>
<text x="166.2" y="118.7">J11</text>
<text x="206.3" y="115.9">GND</text>
<text x="253.9" y="114.3">Q4</text>
<text x="254.4" y="117.1">2N3906</text>
<text x="72.1" y="122.1">100k</text>
<text x="106.4" y="122.1">100k</text>
<text x="205.3" y="120.6">R16</text>
<text x="205.4" y="123.4">100k</text>
<text x="239.6" y="120.6">R19</text>
<text x="239.7" y="123.4">100k</text>
<text x="36.5" y="129.5">RV2</text>
<text x="102.3" y="131.2">-12V</text>
<text x="116.1" y="126.1">GND</text>
<text x="169.9" y="130.8">RV4</text>
<text x="249.5" y="127.4">GND</text>
<text x="35.8" y="132.3">100k</text>
<text x="67.8" y="135.7">+12V</text>
<text x="89.4" y="135.7">+12V</text>
<text x="169.1" y="133.6">100k</text>
<text x="235.6" y="132.4">-12V</text>
<text x="39.9" y="140.1">GND</text>
<text x="75.1" y="138">J6</text>
<text x="84.1" y="138">J7</text>
<text x="173.3" y="141.3">GND</text>
<text x="208.6" y="139.3">J14</text>
<text x="217" y="139.3">J15</text>
<text x="78.1" y="149.4" transform="rotate(-90 78.1 149.4)">I1_Damping_Ctrl</text>
<text x="67.9" y="154">GND</text>
<text x="84.5" y="151.3" transform="rotate(-90 84.5 151.3)">I1_Damping_Main</text>
<text x="89.5" y="154">GND</text>
<text x="211.5" y="150.6" transform="rotate(-90 211.5 150.6)">I2_Damping_Ctrl</text>
<text x="217.8" y="152.5" transform="rotate(-90 217.8 152.5)">I2_Damping_Main</text>
<text x="138.8" y="164">MouseBite</text>
<text x="138.8" y="167.9">MouseBite</text>
<text x="25.6" y="171.9">Power</text>
<text x="49.8" y="171.9">Extras</text>
<text x="138.8" y="171.7">MouseBite</text>
<text x="99.6" y="179.4">GND</text>
<text x="138.8" y="179.3">MouseBite</text>
<text x="138.8" y="175.5">MouseBite</text>
<text x="138.8" y="183.1">MouseBite</text>
</g>
<g font-size="1.8">
<text x="30.3" y="24.1">I1_InputNeg_Ctrl</text>
<text x="30.4" y="26.7">I1_InputPos_Ctrl</text>
<text x="32.2" y="29.2">I1_Output_Ctrl</text>
<text x="71.1" y="29.2">I1_Output_Main</text>
<text x="71.1" y="26.7">I1_InputPos_Main</text>
<text x="71.1" y="24.1">I1_InputNeg_Main</text>
<text x="163.6" y="25.4">I2_InputNeg_Ctrl</text>
<text x="163.7" y="27.9">I2_InputPos_Ctrl</text>
<text x="204.5" y="27.9">I2_InputPos_Main</text>
<text x="204.5" y="25.4">I2_InputNeg_Main</text>
<text x="165.5" y="30.5">I2_Output_Ctrl</text>
<text x="204.5" y="30.5">I2_Output_Main</text>
<text x="34.3" y="44.4">I1_InputNeg_Ctrl</text>
<text x="35.7" y="47">I1_InputNeg_Main</text>
<text x="167.6" y="45.7">I2_InputNeg_Ctrl</text>
<text x="169" y="48.2">I2_InputNeg_Main</text>
<text x="34.3" y="57.1">I1_InputPos_Ctrl</text>
<text x="35.8" y="59.7">I1_InputPos_Main</text>
<text x="129.5" y="59.7">I1_Output_Main</text>
<text x="167.6" y="58.4">I2_InputPos_Ctrl</text>
<text x="169.1" y="60.9">I2_InputPos_Main</text>
<text x="262.9" y="60.9">I2_Output_Main</text>
<text x="117.3" y="69.8">I1_Output_Ctrl</text>
<text x="250.6" y="71.1">I2_Output_Ctrl</text>
<text x="40.6" y="100.3">I1_Damping_Ctrl</text>
<text x="174" y="101.6">I2_Damping_Ctrl</text>
<text x="42.1" y="102.9">I1_Damping_Main</text>
<text x="175.5" y="104.1">I2_Damping_Main</text>
<text x="48.3" y="129.5">I1_DampingCV_Ctrl</text>
<text x="49.8" y="127">I1_DampingCV_Main</text>
<text x="181.6" y="130.8">I2_DampingCV_Ctrl</text>
<text x="183.2" y="128.3">I2_DampingCV_Main</text>
<text x="54.5" y="142.2">I1_Damping_Ctrl</text>
<text x="92.7" y="142.2">I1_Damping_Main</text>
<text x="187.9" y="143.5">I2_Damping_Ctrl</text>
<text x="226.1" y="143.5">I2_Damping_Main</text>
<text x="52.1" y="144.8">I1_DampingCV_Ctrl</text>
<text x="92.7" y="144.8">I1_DampingCV_Main</text>
<text x="185.4" y="146">I2_DampingCV_Ctrl</text>
<text x="226.1" y="146">I2_DampingCV_Main</text>
</g>
<g font-size="1.8" fill="#840084">
<text x="24" y="41.4">Input -</text>
<text x="157.3" y="42.7">Input -</text>
<text x="23.7" y="54.1">Input +</text>
<text x="157.1" y="55.4">Input +</text>
<text x="140.9" y="72.6">Output</text>
<text x="274.3" y="73.9">Output</text>
<text x="29" y="120.2">Damping CV</text>
<text x="162.4" y="121.4">Damping CV</text>
</g>
<g font-size="1.8" fill="#848400">
<text x="26.5" y="189.2">File: power.kicad_sch</text>
<text x="50.8" y="189.2">File: extras.kicad_sch</text>
</g>
<g font-size=".7" fill="#008484">
<text x="81.4" y="57.7">DIODE_BIAS</text>
<text x="214.8" y="58.9">DIODE_BIAS</text>
</g>
</svg>
